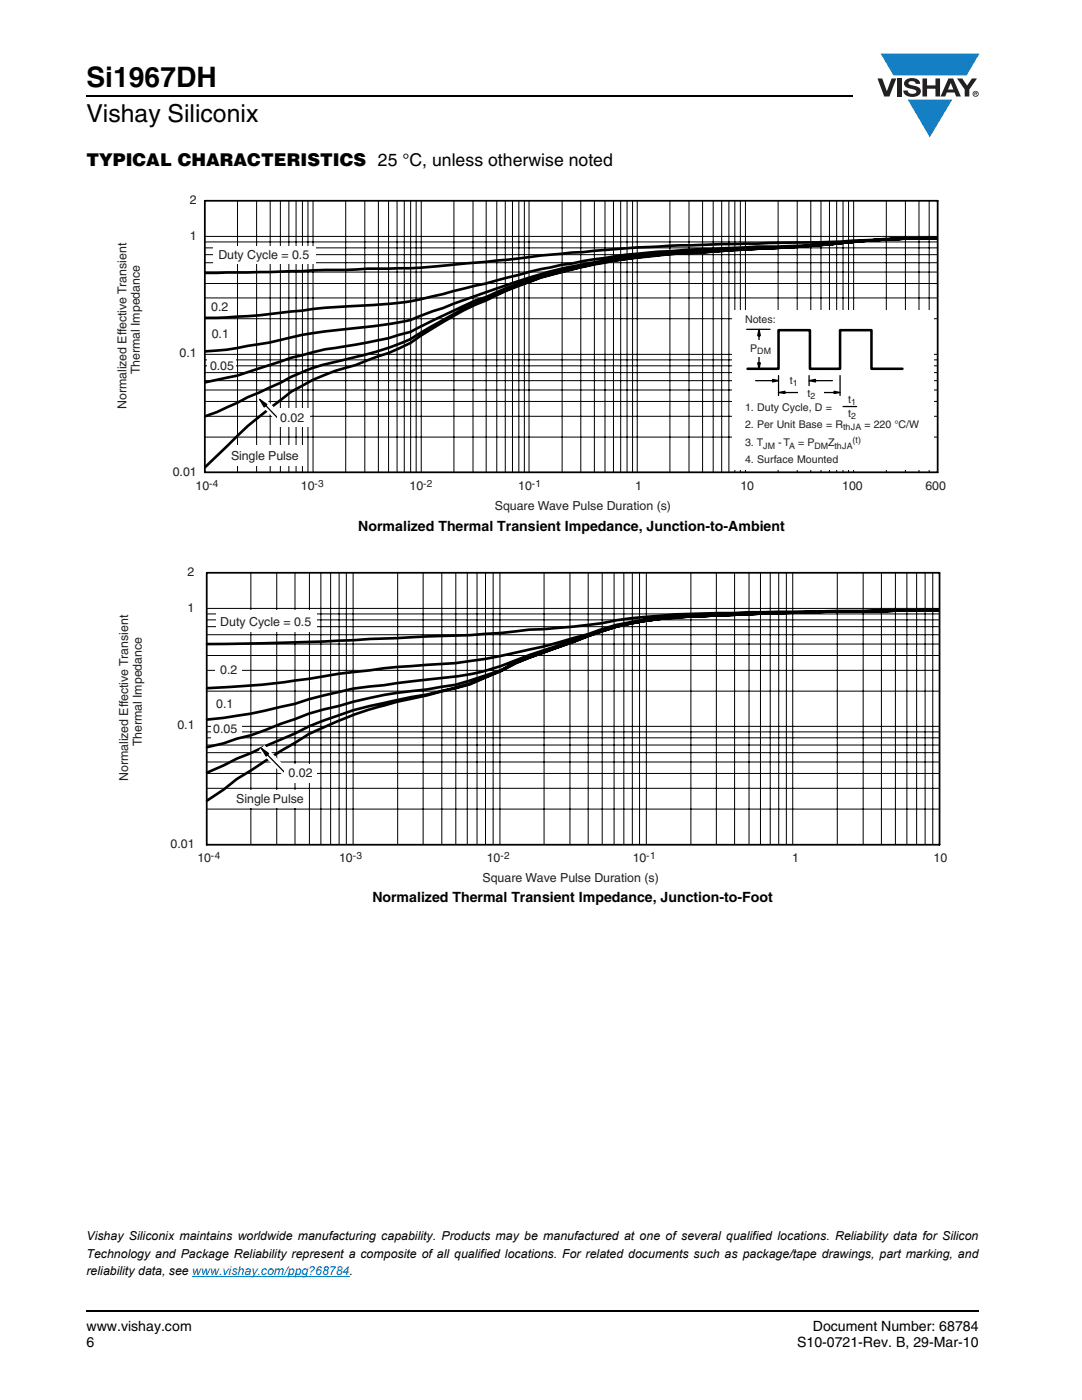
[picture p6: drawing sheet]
<svg xmlns="http://www.w3.org/2000/svg" width="216mm" height="279mm" viewBox="0 0 216 279" stroke-linecap="round" stroke-linejoin="round" font-family="sans-serif">
<path d="M17.1 18.9h.2v.3h-.2zM17.1 261.5h.2v.4h-.2z" fill="#000"/>
<path d="M17.3 19.1h152.9M17.3 261.7h178.1" fill="none" stroke="#000" stroke-width=".36"/>
<path d="M175.1 10.7h20.4v16.7h-20.4z" fill="#fff"/>
<g fill="#147fc3">
<path d="M175.7 10.7h19.7l-2.5 4.4h-3.8h-10.8z"/>
<path d="M181.1 19.9h8.9l-4.5 7.5z"/>
</g>
<g fill="#231f20">
<path d="M175.1 15.7h.9l1 2.5 .9-2.5h.9l-1.3 3.6h-1.1z"/>
<path d="M179 15.7h.9v3.6h-.9z"/>
<path d="M180.7 16a2.1 2.1 0 0 1 2.8 .3l.1 .4h-.9a.79 .79 0 0 0-.7-.5 .79 .79 0 0 0-.7 .4l.2 .3 1 .2a1.08 1.08 0 0 1 1.2 1.1 1.08 1.08 0 0 1-1.1 1.1 1.73 1.73 0 0 1-2.4-1.2h.9a.96 .96 0 0 0 .8 .6 .96 .96 0 0 0 1-.4 1.31 1.31 0 0 0-1.3-.6 1.03 1.03 0 0 1-1-.6 1.03 1.03 0 0 1 .1-1.1z"/>
<path d="M184.1 15.7h.9v1.3h1.7v-1.3h.9v3.6h-.9v-1.6h-1.7v1.6h-.9z"/>
<path d="M191 15.7h1l1 1.4 .9-1.4h1.1l-1.6 2.2v1.4h-.9v-1.4z"/>
<path d="M189.7 16.5l.5 1.4h-1zM189.2 15.7l-1.5 3.6h.9l.3-.8h1.6l.3 .8h.9l-1.5-3.6z"/>
<path d="M194.2 18.7a.46 .46 0 0 1 .9 0 .46 .46 0 0 1-.9 0zM194.1 18.7a.6 .6 0 0 0 1.2 0 .6 .6 0 0 0-1.2 0z"/>
<path d="M194.6 18.5h.2v.2h-.2zM194.4 18.4v.7h.2v-.3l.3 .3-.1-.3 .1-.2v-.2z"/>
</g>
<path d="M38.4 254.8h31.3" fill="none" stroke="#007ec4" stroke-width=".2"/>
<path d="M23.4 38.6h165.4v63.8h-165.4z" fill="#fff"/>
<g fill="none" stroke="#000" stroke-width=".2">
<path d="M40.9 47.2h146.2M40.9 48.3h146.2M40.9 54.3h146.2M40.9 56.6h146.2M40.9 59.5h146.2M40.9 52.4h146.2M40.9 49.5h146.2M40.9 50.8h146.2M47.4 40.1v54.2M51.2 40.1v54.2M53.9 40.1v54.2M55.9 40.1v54.2"/>
<path d="M57.6 40.1v54.2M59.1 40.1v54.2M60.3 40.1v54.2M61.4 40.1v54.2M62.5 40.1v54.2M69 40.1v54.2M72.8 40.1v54.2M75.5 40.1v54.2M77.5 40.1v54.2M79.2 40.1v54.2M80.7 40.1v54.2M81.9 40.1v54.2"/>
<path d="M83 40.1v54.2M84.1 40.1v54.2M90.6 40.1v54.2M94.4 40.1v54.2M97 40.1v54.2M99.1 40.1v54.2M100.8 40.1v54.2M102.3 40.1v54.2M103.5 40.1v54.2M104.6 40.1v54.2M105.6 40.1v54.2M112.2 40.1v54.2"/>
<path d="M115.9 40.1v54.2M118.6 40.1v54.2M120.7 40.1v54.2M122.4 40.1v54.2M123.9 40.1v54.2M125.1 40.1v54.2M126.2 40.1v54.2M127.2 40.1v54.2M133.7 40.1v54.2M137.5 40.1v54.2M140.2 40.1v54.2M142.3 40.1v54.2"/>
<path d="M144 40.1v54.2M145.4 40.1v54.2M146.6 40.1v54.2M147.7 40.1v54.2M148.7 40.1v54.2M155.3 40.1v54.2M159.1 40.1v54.2M161.8 40.1v54.2M163.8 40.1v54.2M165.5 40.1v54.2M166.9 40.1v54.2M168.2 40.1v54.2"/>
<path d="M169.3 40.1v54.2M170.3 40.1v54.2M176.9 40.1v54.2M180.7 40.1v54.2M183.4 40.1v54.2M185.4 40.1v54.2M40.9 63.6h146.2M40.9 71.8h146.2M40.9 73h146.2M40.9 74.4h146.2M40.9 76h146.2M40.9 77.8h146.2"/>
<path d="M40.9 70.7h146.2M40.9 80.1h146.2M40.9 83.1h146.2M40.9 87.2h146.2"/>
</g>
<g fill="#fff">
<path d="M41.6 65h4.8v3.7h-4.8z"/>
<path d="M41.3 71.5h5.7v2.8h-5.7z"/>
<path d="M46.9 88.8h14.1v4.1h-14.1z"/>
<path d="M42.6 49.1h20.3v3.6h-20.3z"/>
<path d="M146.2 61.9h40.1v31.8h-40.1z"/>
</g>
<g fill="none" stroke="#000" stroke-width=".25">
<path d="M149 65.7h4.7M150.8 76h3.7M154.2 75.7l1.1 .3-1.1 .2zM155.3 78.3l1.3-.2v.4zM155.3 75v3.9M156.3 78.3h3.7M161.4 76l1.3-.3v.5zM161.4 75v2M162.3 76h3.8M163.1 78.3h3.7M166.4 78.1l1.2 .2-1.2 .2zM167.6 75v3.9"/>
<path d="M168.2 81.1h2.7"/>
</g>
<path d="M154.2 75.7l1.1 .3-1.1 .2zM155.3 78.3l1.3-.2v.4zM161.4 76l1.3-.3v.5zM166.4 78.1l1.2 .2-1.2 .2z" fill="#000"/>
<g fill="#fff">
<path d="M155.9 74.3h5v3.4h-5z"/>
<path d="M159.3 77h5v3.4h-5z"/>
</g>
<path d="M151.2 72.4h.5l-.2 1.2zM151.5 65.7l.2 1.3h-.5z" fill="#000"/>
<path d="M151.2 72.4h.5l-.2 1.2zM151.5 65.7l.2 1.3h-.5zM151.5 66.6v6.2" fill="none" stroke="#000" stroke-width=".25"/>
<path d="M148 67.9h7.5v3.4h-7.5z" fill="#fff"/>
<path d="M149.2 73.6h6.1v-7.7h6.3v7.7h6v-7.7h6.3v7.7h6.2" fill="none" stroke="#000" stroke-width=".51"/>
<path d="M187.1 47.5h-1.9a234.7 234.7 0 0 0-17.8 .7l-9.5 .2a676.8 676.8 0 0 0-35.1 1.3l-8.7 .7-12.9 1.4-10.5 1a122.9 122.9 0 0 1-17.4 .8l-4.4 .3h-4l-11.1 .4-12.9 .2M187.1 47.5l-7.5 .2-6.8 .3a224.5 224.5 0 0 1-21.7 1.2l-11.1 .5a172.8 172.8 0 0 0-43 6.9l-8.6 2.1a80.6 80.6 0 0 1-19 2.4l-7 .6a153.6 153.6 0 0 1-21.5 1.7M187.1 47.5a244 244 0 0 0-25.5 1.5l-20.5 1a151.1 151.1 0 0 0-30.9 4.1 246.7 246.7 0 0 0-21.8 7.4l-4.4 1.5a24.8 24.8 0 0 1-7.6 1.9l-5.6 .6a98.5 98.5 0 0 0-17 2.8l-4.4 .7a41.7 41.7 0 0 1-8.5 1.1M187.1 47.5a242.7 242.7 0 0 0-25.7 1.6l-14.8 .7a270.2 270.2 0 0 0-23.8 2 99.1 99.1 0 0 0-25.8 7.5l-2.2 .7-8.6 4-4.3 2.2a105.9 105.9 0 0 1-17 3.5l-6.8 1.7-10.7 3.6-6.5 1.3M187.1 47.5a251.7 251.7 0 0 0-26.7 1.7l-18.3 .9-2.1 .3a128.4 128.4 0 0 0-32.1 4.9 174.5 174.5 0 0 0-16.3 6.8l-4.9 2.7a44.3 44.3 0 0 1-16.7 6.7l-.9 .2a41.2 41.2 0 0 0-13.1 4.7l-6.6 2.9a72.1 72.1 0 0 1-8.5 3.8M187.1 47.5a251.7 251.7 0 0 0-26.7 1.7l-13.8 .7-6.6 .5a121.4 121.4 0 0 0-27.5 3.8l-1.1 .3a76 76 0 0 0-14.4 5.5 76 76 0 0 0-15.1 8.4l-4.4 2.1-2.1 .6a47.3 47.3 0 0 1-8.5 2.9 41.2 41.2 0 0 0-8.8 4.2l-2.1 1.7a86.5 86.5 0 0 0-10.7 9.2l-4.4 4.1" fill="none" stroke="#000" stroke-width=".53"/>
<path d="M51.3 80l1.1-1.1 5.2 5.4-1.1 1.1z" fill="#fff"/>
<path d="M51.8 79.7l1.4 1-.5 .5z" fill="#000"/>
<path d="M51.8 79.7l1.4 1-.5 .5zM53 80.9l3.6 3.8" fill="none" stroke="#000" stroke-width=".25"/>
<path d="M55.3 81.5h6.6v3.8h-6.6z" fill="#fff"/>
<path d="M40.9 40.1h146.2v54.2h-146.2z" fill="none" stroke="#000" stroke-width=".35"/>
<path d="M23.5 112.9h165.5v63.8h-165.5z" fill="#fff"/>
<g fill="none" stroke="#000" stroke-width=".2">
<path d="M50.1 114.4v54.2M55.2 114.4v54.2M58.9 114.4v54.2M61.7 114.4v54.2M64 114.4v54.2M66 114.4v54.2M67.7 114.4v54.2M69.1 114.4v54.2M70.5 114.4v54.2M79.4 114.4v54.2M84.4 114.4v54.2M88.2 114.4v54.2"/>
<path d="M91 114.4v54.2M93.2 114.4v54.2M95.2 114.4v54.2M96.9 114.4v54.2M98.4 114.4v54.2M99.8 114.4v54.2M108.6 114.4v54.2M113.7 114.4v54.2M117.4 114.4v54.2M120.2 114.4v54.2M122.5 114.4v54.2M124.5 114.4v54.2"/>
<path d="M126.2 114.4v54.2M127.6 114.4v54.2M129 114.4v54.2M137.9 114.4v54.2M142.9 114.4v54.2M146.6 114.4v54.2M149.5 114.4v54.2M151.7 114.4v54.2M153.7 114.4v54.2M155.4 114.4v54.2M156.9 114.4v54.2M158.2 114.4v54.2"/>
<path d="M167.1 114.4v54.2M172.2 114.4v54.2M175.9 114.4v54.2M178.7 114.4v54.2M181 114.4v54.2M182.9 114.4v54.2M184.6 114.4v54.2M186.1 114.4v54.2M41.2 125.1h146.3M41.2 123.7h146.3M41.2 126.7h146.3M41.2 137.9h146.3"/>
<path d="M41.2 133.8h146.3M41.2 130.8h146.3M41.2 128.5h146.3M41.2 122.5h146.3M41.2 121.4h146.3M41.2 145h146.3M41.2 157.3h146.3M41.2 154.4h146.3M41.2 152.1h146.3M41.2 150.2h146.3M41.2 148.7h146.3M41.2 147.2h146.3"/>
<path d="M41.2 146.1h146.3M41.2 161.5h146.3"/>
</g>
<g fill="#fff">
<path d="M43 132h5.3v3.7h-5.3z"/>
<path d="M42 143.8h6.2v3.7h-6.2z"/>
<path d="M46.5 157.7h14.2v3.5h-14.2z"/>
<path d="M43.1 121.9h20.1v4.3h-20.1z"/>
</g>
<path d="M187.2 121.8l-38 .4-2.8 .2a150.6 150.6 0 0 0-23.4 1.4 110.2 110.2 0 0 1-17.4 1.9l-5.7 .6-6.1 .5-8.6 .2-20.6 1-23.3 .5M187.2 121.8l-20.4 .2-23.2 .7a137.3 137.3 0 0 0-14.8 .9 45.8 45.8 0 0 0-11.5 3 183.1 183.1 0 0 1-26.4 5.7l-5.7 .4a108.3 108.3 0 0 0-11.4 1.1l-6.2 .7-6 1-6.8 .9-5.4 .5-8.1 .4M187.2 121.8l-20.4 .2-17.1 .5-6.1 .3a95.2 95.2 0 0 0-20.2 2l-3.7 1.1-7.2 2.6a131.8 131.8 0 0 0-12.6 4.4 61.7 61.7 0 0 1-15.4 2.8l-7.9 1a52.2 52.2 0 0 0-12 2.1l-3 .7-2.8 1-2.8 .6a83.7 83.7 0 0 1-14.7 2.5M187.2 121.8l-20.4 .2-26.3 .9a78.7 78.7 0 0 0-17.5 2.2l-5.7 1.8-11.7 4.2-2.6 1-3.1 1.7-9 2.9-5.7 .9a80.1 80.1 0 0 0-17.6 3.3l-6 1.5-11.5 4.3-2.8 .7-2.7 .9-3.3 .8M187.2 121.8l-20.4 .2-23.2 .8a121.7 121.7 0 0 0-17.6 1.6 66.8 66.8 0 0 0-11.6 3.7l-11.4 4.2a59.9 59.9 0 0 1-21 6.8l-2.8 .6a76.2 76.2 0 0 0-17.6 5.3l-2.8 1.4-8.7 3.9-2.8 1.1-2.7 1.4-3.3 1.4M187.2 121.8l-20.4 .2-23.2 .8a121.7 121.7 0 0 0-17.6 1.6 66.8 66.8 0 0 0-11.6 3.7l-8.8 3.1-2.6 1.1-3.1 1.7-6.1 2.6-8.6 2.2a83.1 83.1 0 0 0-17.9 5.2l-2.3 1a33.8 33.8 0 0 0-6.2 3.3l-2.8 1.6-8.7 5.6-2.7 2.1-3.3 2.2" fill="none" stroke="#000" stroke-width=".53"/>
<path d="M51.7 149.7l1.1-1 5 5.3-1.1 1z" fill="#fff"/>
<path d="M52.2 149.4l1.4 1-.5 .5z" fill="#000"/>
<path d="M52.2 149.4l1.4 1-.5 .5zM53.3 150.5l3.7 3.9" fill="none" stroke="#000" stroke-width=".25"/>
<path d="M41.2 114.4v54.2h146.3v-54.2M41.2 114.3h146.3" fill="none" stroke="#000" stroke-width=".35"/>
<path d="M56.7 152.6h6.4v3.7h-6.4z" fill="#fff"/>
<text font-size="5.6" x="17.3" y="17.4">Si1967DH</text>
<text font-size="4.9" x="17.3" y="24.4">Vishay Siliconix</text>
<text font-size="3.5" x="17.3" y="33">TYPICAL CHARACTERISTICS 25 °C, unless otherwise noted</text>
<g font-size="2.8">
<text x="71.5" y="105.9">Normalized Thermal Transient Impedance, Junction-to-Ambient</text>
<text x="74.3" y="179.9">Normalized Thermal Transient Impedance, Junction-to-Foot</text>
<text x="17.3" y="265.6">www.vishay.com</text>
<text x="17.3" y="268.8">6</text>
<text x="159" y="268.8">S10-0721-Rev. B, 29-Mar-10</text>
<text x="162.2" y="265.6">Document Number: 68784</text>
</g>
<g font-size="2.5" fill="#231f20">
<text x="37.9" y="40.7">2</text>
<text x="37.9" y="47.9">1</text>
<text x="43.6" y="51.6">Duty Cycle = 0.5</text>
<text x="42.2" y="62.1">0.2</text>
<text x="35.8" y="71.2">0.1</text>
<text x="42.3" y="67.5">0.1</text>
<text x="27.9" y="74.7" transform="rotate(-90 27.9 74.7)">Thermal Impedance</text>
<text x="41.9" y="73.8">0.05</text>
<text x="25.2" y="81.6" transform="rotate(-90 25.2 81.6)">Normalized Effective Transient</text>
<text x="55.9" y="84.2">0.02</text>
<text x="34.5" y="94.9">0.01</text>
<text x="46.1" y="91.7">Single Pu</text>
<text x="56.5" y="91.7">lse</text>
<text x="39" y="97.9">10</text>
<text x="60" y="97.9">10</text>
<text x="81.7" y="97.9">10</text>
<text x="98.7" y="101.9">Square Wave Pulse Duration (s)</text>
<text x="103.4" y="97.9">10</text>
<text x="126.7" y="97.9">1</text>
<text x="147.7" y="97.9">10</text>
<text x="168" y="97.9">100</text>
<text x="184.6" y="97.9">600</text>
<text x="37.4" y="115">2</text>
<text x="37.4" y="122.2">1</text>
<text x="44" y="125">Duty Cycle = 0.5</text>
<text x="44" y="134.5">0.2</text>
<text x="43.1" y="141.3">0.1</text>
<text x="28.3" y="148.9" transform="rotate(-90 28.3 148.9)">Thermal Impedance</text>
<text x="35.4" y="145.5">0.1</text>
<text x="42.5" y="146.3">0.05</text>
<text x="25.6" y="155.9" transform="rotate(-90 25.6 155.9)">Normalized Effective Transient</text>
<text x="57.6" y="155.1">0.02</text>
<text x="47.1" y="160.2">Single Pulse</text>
<text x="34.1" y="169.2">0.01</text>
<text x="39.4" y="172.1">10</text>
<text x="67.7" y="172.1">10</text>
<text x="97.1" y="172.1">10</text>
<text x="126.3" y="172.1">10</text>
<text x="158.1" y="172.1">1</text>
<text x="186.3" y="172.1">10</text>
<text x="96.3" y="176.1">Square Wave Pulse Duration (s)</text>
</g>
<g font-size="2.5">
<text x="17.3" y="247.5">Vishay Siliconix maintains worldwide manufacturing capability. Products may be manufactured at one of several qualified locations. Reliability data for Silicon</text>
<text x="17.3" y="251">Technology and Package Reliability represent a composite of all qualified locations. For related documents such as package/tape drawings, part marking, and</text>
<text x="17.3" y="254.6">reliability data, see www.vishay.com/ppg?68784.</text>
</g>
<g font-size="2.1" fill="#231f20">
<text x="148.7" y="64.5">Notes:</text>
<text x="149.7" y="70.2">P</text>
<text x="157.6" y="76.6">t</text>
<text x="148.7" y="82.1">1. Duty Cycle, D =</text>
<text x="161.1" y="79.3">t</text>
<text x="169.2" y="80.5">t</text>
<text x="169.2" y="83.3">t</text>
<text x="148.7" y="85.4">2. Per Unit Base = R</text>
<text x="148.7" y="89.1">3. T</text>
<text x="155.3" y="89.1">- T</text>
<text x="159.2" y="89.1">= P</text>
<text x="165.2" y="89.1">Z</text>
<text x="172.5" y="85.4">= 220 °C/W</text>
<text x="148.7" y="92.5">4. Surface Mo</text>
<text x="162" y="92.5">unted</text>
</g>
<g font-size="2" fill="#231f20">
<text x="41.7" y="97.2">-4</text>
<text x="62.7" y="97.2">-3</text>
<text x="84.4" y="97.2">-2</text>
<text x="106.1" y="97.2">-1</text>
<text x="42.1" y="171.4">-4</text>
<text x="70.4" y="171.4">-3</text>
<text x="99.8" y="171.4">-2</text>
<text x="129" y="171.4">-1</text>
</g>
<g font-size="1.8" fill="#231f20">
<text x="151.1" y="70.6">DM</text>
<text x="158.2" y="77">1</text>
<text x="161.7" y="79.7">2</text>
<text x="169.8" y="80.9">1</text>
<text x="169.8" y="83.7">2</text>
<text x="152.3" y="89.5">JM</text>
<text x="157.4" y="89.5">A</text>
<text x="162.5" y="89.5">DM</text>
<text x="166.5" y="89.5">thJA</text>
<text x="168.2" y="85.8">thJA</text>
<text x="170.1" y="88.5">(t)</text>
</g>
</svg>
